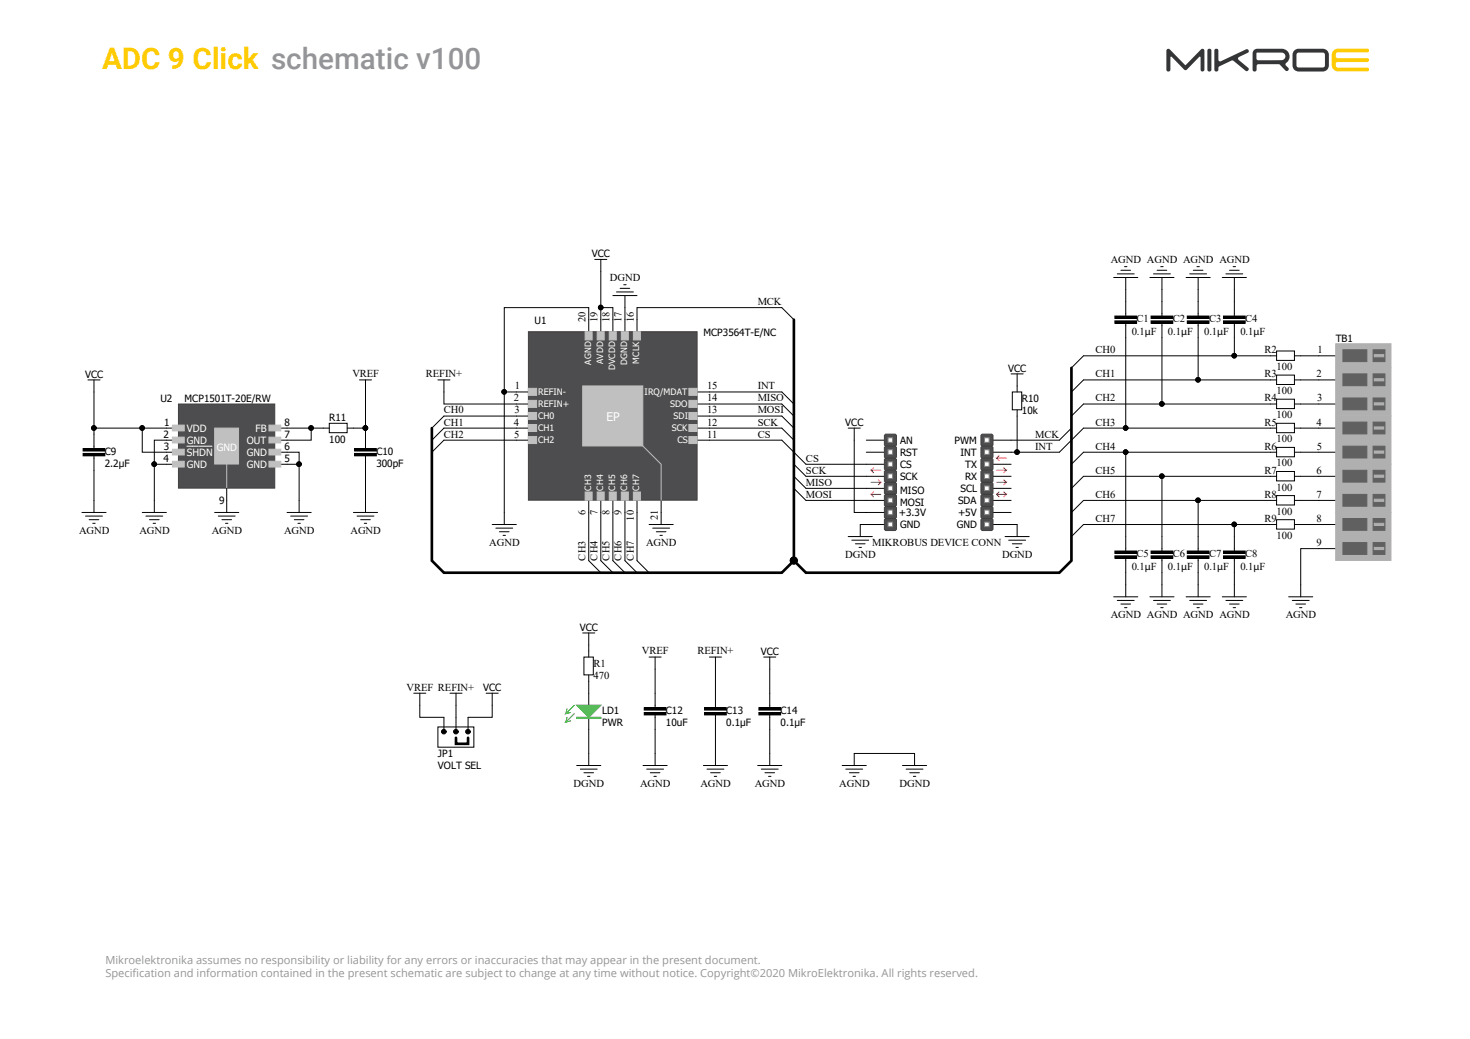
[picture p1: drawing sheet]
<svg xmlns="http://www.w3.org/2000/svg" width="420mm" height="297mm" viewBox="0 0 420 297" stroke-linecap="round" stroke-linejoin="round" font-family="sans-serif">
<path d="M381 14.4l1.3-.5h8.4a.54 .54 0 0 1 .5 .5 .54 .54 0 0 1-.5 .6h-8.6a.9 .9 0 0 0-.5 .8 .9 .9 0 0 0 .5 .8h8.6a.58 .58 0 0 1 .5 .6 .58 .58 0 0 1-.5 .6h-8.6a.8 .8 0 0 0-.5 .8 .8 .8 0 0 0 .7 .7h8.4a.55 .55 0 0 1 .5 .5 .55 .55 0 0 1-.5 .6h-8.4a1.74 1.74 0 0 1-1.8-1.8v-3.3z" fill-rule="evenodd" fill="#ffcb05"/>
<path d="M359 15.1l7.2-.1a1.09 1.09 0 0 1 1.1 1.1 1.09 1.09 0 0 1-1.1 1.1h-6.9l-.3-.5zM358.4 14.2l-.5 1.1v4.6a.58 .58 0 0 0 .6 .5 .58 .58 0 0 0 .5-.5l.1-1.2 .3-.3h5.9l.4 .1a4 4 0 0 0 2.1 1.8l.4-.5-.4-.7a.72 .72 0 0 1-.5-.6 .72 .72 0 0 1 .5-.7 2.22 2.22 0 0 0 .5-2.5 2.22 2.22 0 0 0-2.1-1.4h-6.9zM347.1 14.1l-.1 .3v5.5a.58 .58 0 0 0 .5 .5 .58 .58 0 0 0 .6-.5v-.7l.3-.2 3.7-1.7 3.8 2.9a.57 .57 0 0 0 .7-.1 .57 .57 0 0 0 0-.7l-2.7-2.3-.2-.4 .3-.4 2.5-1.2a.56 .56 0 0 0 .2-.7 .56 .56 0 0 0-.7-.3l-7.3 3.5-.6-.4v-3l-.5-.3zM345.1 14.1l-.1 .3v5.5a.58 .58 0 0 0 .5 .5 .58 .58 0 0 0 .6-.5v-5.5l-.3-.4zM369.8 14.4l.9-.4 7.2-.1a1.74 1.74 0 0 1 1.8 1.8v3a1.74 1.74 0 0 1-1.8 1.7h-6.8a1.74 1.74 0 0 1-1.8-1.7v-3.4zM370.6 15.2l-.2 .5v3l.3 .5 7.2 .1 .6-.3 .1-3.3-.4-.6-7.1-.1zM333.4 14.1l-.1 .4v5.4a.58 .58 0 0 0 .5 .5 .58 .58 0 0 0 .6-.5v-3.5l.3-.2 3.6 3.7 .4 .2 .4-.2 3.8-3.7 .1 3.7a.55 .55 0 0 0 .6 .5 .55 .55 0 0 0 .5-.5v-5.4l-.3-.5-.6 .1-4.5 4.5-4.5-4.5-.4-.2z" fill-rule="evenodd" fill="#343537"/>
<g fill="none" stroke="#000" stroke-width=".29">
<path d="M242.3 122.4h3.5M244.1 122.4v3.4M247.5 125.8h5.2M247.5 129.3h5.2M247.5 132.7h5.2M247.5 136.2h5.2M247.5 139.6h5.2M283.7 125.8h5.2M283.7 129.3h5.2M283.7 132.7h5.2M283.7 136.2h5.2M283.7 139.6h5.2"/>
<path d="M247.5 143h5.2M247.5 146.5h5.2M247.5 149.9h5.2M283.7 143h5.2M283.7 146.5h5.2M283.7 149.9h5.2"/>
</g>
<path d="M252.7 124.4l.3-.3h2.8l.3 .3v2.8l-.3 .3h-2.8l-.3-.3z" fill-rule="evenodd" fill="#4d4d4f"/>
<path d="M252.7 124.4l.3-.3h2.8l.3 .3v2.8l-.3 .3h-2.8l-.3-.3z" fill="none" stroke="#443c3e" stroke-width=".29"/>
<path d="M253 127.5h2.8l.3 .4v2.7l-.3 .4h-2.8l-.3-.4v-2.7z" fill-rule="evenodd" fill="#4d4d4f"/>
<path d="M252.7 127.9l.3-.4h2.8l.3 .4v2.7l-.3 .4h-2.8l-.3-.4z" fill="none" stroke="#443c3e" stroke-width=".29"/>
<g fill="#fff" stroke="#808080" stroke-width=".29">
<path d="M253.7 125.1h1.3v1.3h-1.3z"/>
<path d="M253.7 128.6h1.3v1.3h-1.3z"/>
</g>
<path d="M253 131h2.8l.3 .3v2.8l-.3 .3h-2.8l-.3-.3v-2.8z" fill-rule="evenodd" fill="#4d4d4f"/>
<path d="M252.7 131.3l.3-.3h2.8l.3 .3v2.8l-.3 .3h-2.8l-.3-.3z" fill="none" stroke="#443c3e" stroke-width=".29"/>
<path d="M252.7 134.8l.3-.4h2.8l.3 .4v2.7l-.3 .4h-2.8l-.3-.4z" fill-rule="evenodd" fill="#4d4d4f"/>
<path d="M252.7 134.8l.3-.4h2.8l.3 .4v2.7l-.3 .4h-2.8l-.3-.4z" fill="none" stroke="#443c3e" stroke-width=".29"/>
<g fill="#fff" stroke="#808080" stroke-width=".29">
<path d="M253.7 132h1.3v1.3h-1.3z"/>
<path d="M253.7 135.5h1.3v1.3h-1.3z"/>
</g>
<path d="M253 137.9h2.8l.3 .3v2.8l-.3 .3h-2.8l-.3-.3v-2.8z" fill-rule="evenodd" fill="#4d4d4f"/>
<path d="M252.7 138.2l.3-.3h2.8l.3 .3v2.8l-.3 .3h-2.8l-.3-.3z" fill="none" stroke="#443c3e" stroke-width=".29"/>
<path d="M253 141.3h2.8l.3 .4v2.7l-.3 .4h-2.8l-.3-.4v-2.7z" fill-rule="evenodd" fill="#4d4d4f"/>
<path d="M252.7 141.7l.3-.4h2.8l.3 .4v2.7l-.3 .4h-2.8l-.3-.4z" fill="none" stroke="#443c3e" stroke-width=".29"/>
<g fill="#fff" stroke="#808080" stroke-width=".29">
<path d="M253.7 138.9h1.3v1.3h-1.3z"/>
<path d="M253.7 142.4h1.3v1.3h-1.3z"/>
</g>
<path d="M252.7 145.1l.3-.3h2.8l.3 .3v2.8l-.3 .3h-2.8l-.3-.3z" fill-rule="evenodd" fill="#4d4d4f"/>
<path d="M252.7 145.1l.3-.3h2.8l.3 .3v2.8l-.3 .3h-2.8l-.3-.3z" fill="none" stroke="#443c3e" stroke-width=".29"/>
<path d="M252.7 148.6l.3-.4h2.8l.3 .4v2.7l-.3 .4h-2.8l-.3-.4z" fill-rule="evenodd" fill="#4d4d4f"/>
<path d="M252.7 148.6l.3-.4h2.8l.3 .4v2.7l-.3 .4h-2.8l-.3-.4z" fill="none" stroke="#443c3e" stroke-width=".29"/>
<g fill="#fff" stroke="#808080" stroke-width=".29">
<path d="M253.7 145.8h1.3v1.3h-1.3z"/>
<path d="M253.7 149.2h1.3v1.4h-1.3z"/>
</g>
<path d="M280.3 124.4l.3-.3h2.8l.3 .3v2.8l-.3 .3h-2.8l-.3-.3z" fill-rule="evenodd" fill="#4d4d4f"/>
<path d="M280.3 124.4l.3-.3h2.8l.3 .3v2.8l-.3 .3h-2.8l-.3-.3z" fill="none" stroke="#443c3e" stroke-width=".29"/>
<path d="M280.3 127.9l.3-.4h2.8l.3 .4v2.7l-.3 .4h-2.8l-.3-.4z" fill-rule="evenodd" fill="#4d4d4f"/>
<path d="M280.3 127.9l.3-.4h2.8l.3 .4v2.7l-.3 .4h-2.8l-.3-.4z" fill="none" stroke="#443c3e" stroke-width=".29"/>
<g fill="#fff" stroke="#808080" stroke-width=".29">
<path d="M281.3 125.1h1.3v1.3h-1.3z"/>
<path d="M281.3 128.6h1.3v1.3h-1.3z"/>
</g>
<path d="M280.3 131.3l.3-.3h2.8l.3 .3v2.8l-.3 .3h-2.8l-.3-.3z" fill-rule="evenodd" fill="#4d4d4f"/>
<path d="M280.3 131.3l.3-.3h2.8l.3 .3v2.8l-.3 .3h-2.8l-.3-.3z" fill="none" stroke="#443c3e" stroke-width=".29"/>
<path d="M280.3 134.8l.3-.4h2.8l.3 .4v2.7l-.3 .4h-2.8l-.3-.4z" fill-rule="evenodd" fill="#4d4d4f"/>
<path d="M280.3 134.8l.3-.4h2.8l.3 .4v2.7l-.3 .4h-2.8l-.3-.4z" fill="none" stroke="#443c3e" stroke-width=".29"/>
<g fill="#fff" stroke="#808080" stroke-width=".29">
<path d="M281.3 132h1.3v1.3h-1.3z"/>
<path d="M281.3 135.5h1.3v1.3h-1.3z"/>
</g>
<path d="M280.3 138.2l.3-.3h2.8l.3 .3v2.8l-.3 .3h-2.8l-.3-.3z" fill-rule="evenodd" fill="#4d4d4f"/>
<path d="M280.3 138.2l.3-.3h2.8l.3 .3v2.8l-.3 .3h-2.8l-.3-.3z" fill="none" stroke="#443c3e" stroke-width=".29"/>
<path d="M280.3 141.7l.3-.4h2.8l.3 .4v2.7l-.3 .4h-2.8l-.3-.4z" fill-rule="evenodd" fill="#4d4d4f"/>
<path d="M280.3 141.7l.3-.4h2.8l.3 .4v2.7l-.3 .4h-2.8l-.3-.4z" fill="none" stroke="#443c3e" stroke-width=".29"/>
<g fill="#fff" stroke="#808080" stroke-width=".29">
<path d="M281.3 138.9h1.3v1.3h-1.3z"/>
<path d="M281.3 142.4h1.3v1.3h-1.3z"/>
</g>
<path d="M280.3 145.1l.3-.3h2.8l.3 .3v2.8l-.3 .3h-2.8l-.3-.3z" fill-rule="evenodd" fill="#4d4d4f"/>
<path d="M280.3 145.1l.3-.3h2.8l.3 .3v2.8l-.3 .3h-2.8l-.3-.3z" fill="none" stroke="#443c3e" stroke-width=".29"/>
<path d="M280.3 148.6l.3-.4h2.8l.3 .4v2.7l-.3 .4h-2.8l-.3-.4z" fill-rule="evenodd" fill="#4d4d4f"/>
<path d="M280.3 148.6l.3-.4h2.8l.3 .4v2.7l-.3 .4h-2.8l-.3-.4z" fill="none" stroke="#443c3e" stroke-width=".29"/>
<g fill="#fff" stroke="#808080" stroke-width=".29">
<path d="M281.3 145.8h1.3v1.3h-1.3z"/>
<path d="M281.3 149.2h1.3v1.4h-1.3z"/>
</g>
<g fill="none" stroke="#ee0e22" stroke-width=".29">
<path d="M248.9 137.9h2.7l-.6 .7M249.6 133.7l-.7 .7M251 137.2l.6 .7M251.6 134.4h-2.7l.7 .7M284.7 134.4h2.8l-.7 .7M284.7 137.9h2.8l-.7 .7M285.4 130.3l-.7 .7M286.8 133.7l.7 .7M286.8 137.2l.7 .7M287.5 131h-2.8l.7 .7M249.6 140.6l-.7 .7M251.6 141.3h-2.7l.7 .7"/>
<path d="M284.7 141.3h2.8l-.7 .7M284.7 141.3l.7 .7M285.4 140.6l-.7 .7M286.8 140.6l.7 .7"/>
</g>
<path d="M166.5 180.9h3.4M166.8 187.8h2.7v5.1h-2.7zM168.2 180.9v3.5M168.2 186.1v1.7M168.2 193v1.7M168.2 198.2v3.4M168.2 205v3.5" fill="none" stroke="#000" stroke-width=".29"/>
<path d="M164.8 205.2h6.9" fill="none" stroke="#00bf00" stroke-width=".34"/>
<path d="M164.8 205h6.9v.4h-6.9z" fill="none" stroke="#00bf00" stroke-width=".29"/>
<path d="M164.8 201.6h6.9l-3.5 3.4z" fill="#00bf00"/>
<path d="M162 205l-.3 1.4M162 202.6l-.3 1.4M164.1 204l-2.4 2.4 1.3-.3M164.1 201.6l-2.4 2.4 1.3-.3M164.8 201.6h6.9l-3.5 3.4z" fill="none" stroke="#00bf00" stroke-width=".29"/>
<g fill="none" stroke="#000" stroke-width=".29">
<path d="M125.1 108.6h3.5M126.8 118.9l-3.4 3.5M126.8 108.6v3.4M223.4 118.9l3.4 3.5M223.4 115.5l3.4 3.4M223.4 112l3.4 3.5M309.6 101.7l-3.5 3.5M309.6 108.6l-3.5 3.4M309.6 115.5l-3.5 3.4M126.8 122.4l-3.4 3.4M126.8 125.8l-3.4 3.5M223.4 125.8l6.9 6.9"/>
<path d="M223.4 122.4l3.4 3.4M226.8 132.7l3.5 3.5M226.8 136.2l3.5 3.4M226.8 139.6l3.5 3.4M306.1 122.4l-3.4 3.4M309.6 122.4l-6.9 6.9M309.6 129.3l-3.5 3.4M309.6 136.2l-3.5 3.4M140.6 149.9h6.9M141.7 151h4.8M142.7 152h2.8M143.7 153h.7"/>
<path d="M144.1 146.5v3.4M185.5 149.9h6.8M186.5 151h4.8M187.5 152h2.8M188.6 153h.6M188.9 146.5v3.4M242.3 153.4h6.9M243.4 154.4h4.8M244.4 155.4h2.8M245.4 156.5h.7M245.8 149.9v3.5M287.2 153.4h6.9"/>
<path d="M288.2 154.4h4.8M289.2 155.4h2.8M290.3 156.5h.7M290.6 149.9v3.5M309.6 143l-3.5 3.5M309.6 149.9l-3.5 3.5M168.2 160.3l3.5 3.4M171.7 160.3l3.4 3.4M175.1 160.3l3.5 3.4M178.6 160.3l3.4 3.4M182 160.3l3.5 3.4M185.5 187.8h3.4"/>
<path d="M187.2 187.8v3.5M164.8 218.8h6.9M165.8 219.9h4.8M168.2 215.4v3.4M183.7 218.8h6.9M184.8 219.9h4.8M187.2 215.4v3.4M166.8 220.9h2.8M167.9 221.9h.7M185.8 220.9h2.8M186.8 221.9h.7"/>
</g>
<path d="M51 115.5h27.5v24h-27.5z" fill="#4d4d4f" stroke="#443c3e" stroke-width=".29"/>
<g fill="none" stroke="#000" stroke-width=".29">
<path d="M223.4 87.9l3.4 3.5M25.1 108.6h3.5M26.9 108.6v3.4M102.7 108.6h3.5M104.4 108.6v3.4M47.5 125.8h3.5M47.5 122.4h3.5M47.5 129.3h3.5M47.5 132.7h3.5M64.8 139.6v6.9M78.6 125.8h3.4M78.6 122.4h3.4"/>
<path d="M78.6 129.3h3.4M78.6 132.7h3.4M40.6 146.5h6.9M41.7 147.5h4.8M42.7 148.6h2.8M43.7 149.6h.7M44.1 143v3.5M61.3 146.5h6.9M62.4 147.5h4.8M63.4 148.6h2.8M64.4 149.6h.7M82 146.5h6.9"/>
<path d="M83.1 147.5h4.8M84.1 148.6h2.7M85.1 149.6h.7M85.5 143v3.5M202.7 187.8h3.4M204.4 187.8v3.5M218.2 187.8h3.5M219.9 187.8v3.5M201 218.8h6.9M202 219.9h4.8M204.4 215.4v3.4M216.5 218.8h6.9"/>
<path d="M217.5 219.9h4.8M219.9 215.4v3.4M240.6 218.8h6.9M241.7 219.9h4.8M244.1 215.4v3.4M257.9 218.8h6.9M258.9 219.9h4.8M261.3 215.4v3.4M203 220.9h2.8M204.1 221.9h.7M218.6 220.9h2.7M219.6 221.9h.7"/>
<path d="M242.7 220.9h2.7M243.7 221.9h.7M259.9 220.9h2.8M261 221.9h.6"/>
</g>
<g fill="#c0c0c0" stroke="#c0c0c0" stroke-width=".29">
<path d="M76.8 125h3.4v1.6h-3.4z"/>
<path d="M76.8 121.5h3.4v1.7h-3.4z"/>
<path d="M76.8 128.4h3.4v1.7h-3.4z"/>
<path d="M76.8 131.9h3.4v1.6h-3.4z"/>
<path d="M49.3 128.4h3.3v1.7h-3.3z"/>
<path d="M49.3 131.9h3.3v1.6h-3.3z"/>
<path d="M49.3 125h3.3v1.6h-3.3z"/>
<path d="M49.3 121.5h3.3v1.7h-3.3z"/>
<path d="M61.3 122.4h6.9v10.2h-6.9z"/>
</g>
<path d="M53.4 127.5h3.3M57 127.5h1.8M58.9 127.5h1.7" fill="none" stroke="#fff" stroke-width=".29"/>
<path d="M64.8 132.7v6.9" fill="none" stroke="#c0c0c0" stroke-width=".29"/>
<path d="M151 94.8h48.2v48.2h-48.2z" fill="#4d4d4f" stroke="#443c3e" stroke-width=".29"/>
<g fill="none" stroke="#000" stroke-width=".29">
<path d="M169.9 74.2h3.5M171.7 74.2v13.7M318.2 79.3h6.9M319.2 78.3h4.9M320.3 77.3h2.7M321.3 76.2h.7M321.6 79.3v11M328.5 79.3h6.9M329.6 78.3h4.8M330.6 77.3h2.8M331.6 76.2h.7M332 79.3v11"/>
<path d="M338.9 79.3h6.9M339.9 78.3h4.8M340.9 77.3h2.8M342 76.2h.7M342.3 79.3v11M349.2 79.3h6.9M350.3 78.3h4.8M351.3 77.3h2.7M352.3 76.2h.7M352.7 79.3v11M168.2 94.8v-6.9h-24.1v24.1M171.7 94.8v-6.9h3.4v6.9"/>
<path d="M175.1 84.5h6.9M176.1 83.5h4.9M177.2 82.4h2.7M178.2 81.4h.7M178.6 84.5v10.3M223.4 87.9h-41.4v6.9M318.5 91.7h6.2v.7h-6.2zM318.5 90.3h6.2v.7h-6.2zM321.6 92.4v30M328.9 91.7h6.2v.7h-6.2zM328.9 90.3h6.2v.7h-6.2zM332 92.4v23.1"/>
<path d="M339.2 91.7h6.2v.7h-6.2zM339.2 90.3h6.2v.7h-6.2zM342.3 92.4v16.2M349.6 91.7h6.2v.7h-6.2zM349.6 90.3h6.2v.7h-6.2zM352.7 92.4v9.3M26.9 112v16.2M104.4 112v16.2M126.8 112v3.5h24.2M126.8 118.9h24.2M151 112h-6.9v34.5M199.2 112h24.2"/>
<path d="M199.2 115.5h24.2M199.2 118.9h24.2M288.9 106.9h3.4M289.2 112h2.7v5.1h-2.7zM290.6 106.9v5.1M290.6 117.2v12.1M309.6 115.5h55.1M309.6 108.6h55.1M309.6 101.7h55.1M364.7 100.3h5.1v2.7h-5.1zM364.7 107.2h5.1v2.7h-5.1zM364.7 114.1h5.1v2.7h-5.1z"/>
<path d="M369.9 115.5h13.8M369.9 101.7h13.8M369.9 108.6h13.8M23.7 129.6h6.3v.7h-6.3zM23.7 128.2h6.3v.7h-6.3zM26.9 130.3v16.2M26.9 122.4h20.6M40.6 122.4v6.9h6.9M47.5 132.7h-3.4v10.3M47.5 125.8h-3.4v6.9M82 132.7h3.5v10.3M82 129.3h3.5v3.4"/>
<path d="M82 122.4h12.1M88.9 122.4v3.4h-6.9M94.1 121h5.1v2.7h-5.1zM99.3 122.4h5.1M101.3 129.6h6.2v.7h-6.2zM101.3 128.2h6.2v.7h-6.2zM104.4 130.3v16.2M126.8 122.4h24.2M126.8 125.8h24.2M199.2 122.4h24.2M199.2 125.8h24.2M230.3 136.2h17.2"/>
<path d="M230.3 139.6h17.2M230.3 132.7h17.2M244.1 125.8v20.7h3.4M288.9 129.3h13.8M288.9 125.8h13.8M309.6 122.4h55.1M309.6 129.3h55.1M309.6 136.2h55.1M321.6 129.3v28.2M332 136.2v21.3M364.7 121h5.1v2.7h-5.1zM364.7 127.9h5.1v2.7h-5.1z"/>
<path d="M364.7 134.8h5.1v2.7h-5.1zM369.9 122.4h13.8M369.9 129.3h13.8M369.9 136.2h13.8M23.4 146.5h6.9M24.4 147.5h4.9M25.5 148.6h2.7M26.5 149.6h.7M101 146.5h6.9M102 147.5h4.8M103 148.6h2.8M104.1 149.6h.7"/>
<path d="M168.2 143v17.3M171.7 143v17.3M175.1 143v17.3M178.6 143v17.3M182 143v17.3M188.9 143v3.5M230.3 143h17.2M245.8 149.9h1.7M288.9 149.9h1.7M309.6 143h55.1M309.6 149.9h55.1M318.5 158.9h6.2v.7h-6.2z"/>
<path d="M318.5 157.5h6.2v.7h-6.2zM321.6 159.6v11M328.9 158.9h6.2v.7h-6.2zM328.9 157.5h6.2v.7h-6.2zM332 159.6v11M339.2 158.9h6.2v.7h-6.2zM339.2 157.5h6.2v.7h-6.2zM342.3 143v14.5M342.3 159.6v11M349.6 158.9h6.2v.7h-6.2zM349.6 157.5h6.2v.7h-6.2zM352.7 149.9v7.6"/>
<path d="M352.7 159.6v11M364.7 141.7h5.1v2.7h-5.1zM364.7 148.6h5.1v2.6h-5.1zM369.9 143h13.8M369.9 149.9h13.8M383.7 156.8h-12.1v13.8M318.2 170.6h6.9M319.2 171.6h4.9M320.3 172.7h2.7M321.3 173.7h.7M328.5 170.6h6.9M329.6 171.6h4.8"/>
<path d="M330.6 172.7h2.8M331.6 173.7h.7M338.9 170.6h6.9M339.9 171.6h4.8M340.9 172.7h2.8M342 173.7h.7M349.2 170.6h6.9M350.3 171.6h4.8M351.3 172.7h2.7M352.3 173.7h.7M368.2 170.6h6.9M369.2 171.6h4.8"/>
<path d="M370.3 172.7h2.7M371.3 173.7h.7M118.2 198.2h3.5M119.9 198.2v6.8h6.9v3.5M128.6 198.2h3.4M130.3 198.2v10.3M138.9 198.2h3.5M140.6 198.2v6.8h-6.9v3.5M168.2 184.4v1.7M168.2 194.7v3.5M187.2 191.3v11M204.4 191.3v11"/>
<path d="M219.9 191.3v11M125.1 207.8h10.3v5.8h-10.3zM168.2 208.5v6.9M184.1 203.7h6.2v.7h-6.2zM184.1 202.3h6.2v.7h-6.2zM187.2 204.4v11M201.3 203.7h6.2v.7h-6.2zM201.3 202.3h6.2v.7h-6.2zM204.4 204.4v11M216.8 203.7h6.2v.7h-6.2zM216.8 202.3h6.2v.7h-6.2zM219.9 204.4v11"/>
<path d="M244.1 215.4h17.2"/>
</g>
<g fill="#c0c0c0" stroke="#c0c0c0" stroke-width=".29">
<path d="M151 111h2.3v2h-2.3z"/>
<path d="M166.5 110.3h17.2v17.2h-17.2z"/>
<path d="M151 114.5h2.3v2h-2.3z"/>
<path d="M151 117.9h2.3v2h-2.3z"/>
<path d="M151 121.3h2.3v2h-2.3z"/>
<path d="M151 124.8h2.3v2h-2.3z"/>
<path d="M196.8 124.8h2.4v2h-2.4z"/>
<path d="M196.8 121.3h2.4v2h-2.4z"/>
<path d="M196.8 117.9h2.4v2h-2.4z"/>
<path d="M196.8 114.5h2.4v2h-2.4z"/>
<path d="M196.8 111h2.4v2h-2.4z"/>
<path d="M181 140.6h2v2.4h-2z"/>
<path d="M177.5 140.6h2v2.4h-2z"/>
<path d="M174.1 140.6h2v2.4h-2z"/>
<path d="M170.6 140.6h2v2.4h-2z"/>
<path d="M167.2 140.6h2v2.4h-2z"/>
<path d="M167.2 94.8h2v2.4h-2z"/>
<path d="M170.6 94.8h2v2.4h-2z"/>
<path d="M174.1 94.8h2v2.4h-2z"/>
<path d="M177.5 94.8h2v2.4h-2z"/>
<path d="M181 94.8h2v2.4h-2z"/>
</g>
<path d="M178.6 122.4l10.3 10.3v10.3" fill="none" stroke="#c0c0c0" stroke-width=".29"/>
<g fill="#000">
<path d="M318.5 91.7h6.2v.7h-6.2z" fill-rule="evenodd"/>
<path d="M318.5 90.3h6.2v.7h-6.2z" fill-rule="evenodd"/>
<path d="M328.9 91.7h6.2v.7h-6.2z" fill-rule="evenodd"/>
<path d="M328.9 90.3h6.2v.7h-6.2z" fill-rule="evenodd"/>
<path d="M339.2 91.7h6.2v.7h-6.2z" fill-rule="evenodd"/>
<path d="M339.2 90.3h6.2v.7h-6.2z" fill-rule="evenodd"/>
<path d="M349.6 91.7h6.2v.7h-6.2z" fill-rule="evenodd"/>
<path d="M349.6 90.3h6.2v.7h-6.2z" fill-rule="evenodd"/>
<path d="M23.7 129.6h6.3v.7h-6.3z" fill-rule="evenodd"/>
<path d="M23.7 128.2h6.3v.7h-6.3z" fill-rule="evenodd"/>
<path d="M101.3 129.6h6.2v.7h-6.2z" fill-rule="evenodd"/>
<path d="M101.3 128.2h6.2v.7h-6.2z" fill-rule="evenodd"/>
<path d="M318.5 158.9h6.2v.7h-6.2z" fill-rule="evenodd"/>
<path d="M318.5 157.5h6.2v.7h-6.2z" fill-rule="evenodd"/>
<path d="M328.9 158.9h6.2v.7h-6.2z" fill-rule="evenodd"/>
<path d="M328.9 157.5h6.2v.7h-6.2z" fill-rule="evenodd"/>
<path d="M339.2 158.9h6.2v.7h-6.2z" fill-rule="evenodd"/>
<path d="M339.2 157.5h6.2v.7h-6.2z" fill-rule="evenodd"/>
<path d="M349.6 158.9h6.2v.7h-6.2z" fill-rule="evenodd"/>
<path d="M349.6 157.5h6.2v.7h-6.2z" fill-rule="evenodd"/>
<path d="M184.1 203.7h6.2v.7h-6.2z" fill-rule="evenodd"/>
<path d="M184.1 202.3h6.2v.7h-6.2z" fill-rule="evenodd"/>
<path d="M201.3 203.7h6.2v.7h-6.2z" fill-rule="evenodd"/>
<path d="M201.3 202.3h6.2v.7h-6.2z" fill-rule="evenodd"/>
<path d="M216.8 203.7h6.2v.7h-6.2z" fill-rule="evenodd"/>
<path d="M216.8 202.3h6.2v.7h-6.2z" fill-rule="evenodd"/>
</g>
<path d="M226.8 91.4v68.9l-3.4 3.4h-96.6l-3.4-3.4v-37.9M306.1 105.2v55.1l-3.4 3.4h-72.4l-3.5-3.4M130.3 210.9v1.7h3.4v-1.7" fill="none" stroke="#000" stroke-width=".76"/>
<g fill="#000" stroke="#000" stroke-width=".29">
<path d="M126.4 208.7a.65 .65 0 0 0 .1 1 .65 .65 0 0 0 1-.5l-.7-.1 .7 .1-.4-.6zM126.8 209.1l.7 .1z" fill-rule="evenodd"/>
<path d="M129.8 208.7a.65 .65 0 0 0 .2 1 .65 .65 0 0 0 .9-.5l-.6-.1 .6 .1-.4-.6zM130.3 209.1l.6 .1z" fill-rule="evenodd"/>
<path d="M133.3 208.7a.65 .65 0 0 0 .1 1 .65 .65 0 0 0 1-.5l-.7-.1 .7 .1-.4-.6zM133.7 209.1l.7 .1z" fill-rule="evenodd"/>
</g>
<g fill="#b0b0b0" stroke="#b0b0b0" stroke-width=".29">
<path d="M381.6 146.5h15.8v13.7h-15.8z"/>
<path d="M392.7 149.6h2.7v.6h-2.7z"/>
<path d="M392.7 156.5h2.7v.6h-2.7z"/>
<path d="M381.6 132.7h15.8v13.7h-15.8z"/>
<path d="M392.7 135.8h2.7v.6h-2.7z"/>
<path d="M392.7 142.7h2.7v.6h-2.7z"/>
<path d="M381.6 118.9h15.8v13.7h-15.8z"/>
<path d="M392.7 122h2.7v.7h-2.7z"/>
<path d="M392.7 128.9h2.7v.6h-2.7z"/>
<path d="M381.6 105.2h15.8v13.7h-15.8z"/>
<path d="M392.7 108.3h2.7v.6h-2.7z"/>
<path d="M392.7 115.1h2.7v.7h-2.7z"/>
<path d="M381.6 98.3h15.8v6.8h-15.8z"/>
<path d="M392.7 101.4h2.7v.6h-2.7z"/>
</g>
<g fill="#606060" stroke="#606060" stroke-width=".29">
<path d="M383.7 148.2h6.8v3.4h-6.8z"/>
<path d="M383.7 155.1h6.8v3.4h-6.8z"/>
<path d="M392.3 148.2h3.4v3.4h-3.4z"/>
<path d="M392.3 155.1h3.4v3.4h-3.4z"/>
<path d="M383.7 134.4h6.8v3.4h-6.8z"/>
<path d="M383.7 141.3h6.8v3.4h-6.8z"/>
<path d="M392.3 134.4h3.4v3.4h-3.4z"/>
<path d="M392.3 141.3h3.4v3.4h-3.4z"/>
<path d="M383.7 120.7h6.8v3.3h-6.8z"/>
<path d="M383.7 127.5h6.8v3.4h-6.8z"/>
<path d="M392.3 120.7h3.4v3.3h-3.4z"/>
<path d="M392.3 127.5h3.4v3.4h-3.4z"/>
<path d="M383.7 106.9h6.8v3.4h-6.8z"/>
<path d="M383.7 113.8h6.8v3.3h-6.8z"/>
<path d="M392.3 106.9h3.4v3.4h-3.4z"/>
<path d="M392.3 113.8h3.4v3.3h-3.4z"/>
<path d="M383.7 100h6.8v3.4h-6.8z"/>
<path d="M392.3 100h3.4v3.4h-3.4z"/>
</g>
<g fill="#000" stroke="#000" stroke-width=".29">
<circle cx="171.6" cy="87.9" r=".65"/>
<circle cx="144" cy="112" r=".65"/>
<circle cx="331.9" cy="115.5" r=".65"/>
<circle cx="342.3" cy="108.6" r=".65"/>
<circle cx="352.6" cy="101.7" r=".65"/>
<circle cx="26.8" cy="122.3" r=".65"/>
<circle cx="40.6" cy="122.3" r=".65"/>
<circle cx="44.1" cy="132.7" r=".65"/>
<circle cx="85.4" cy="132.7" r=".65"/>
<circle cx="88.9" cy="122.3" r=".65"/>
<circle cx="104.4" cy="122.3" r=".65"/>
<circle cx="290.6" cy="129.2" r=".65"/>
<circle cx="321.6" cy="122.3" r=".65"/>
<circle cx="321.6" cy="129.2" r=".65"/>
<circle cx="331.9" cy="136.1" r=".65"/>
<circle cx="342.3" cy="143" r=".65"/>
<circle cx="352.6" cy="149.9" r=".65"/>
<circle cx="226.8" cy="160.2" r="1"/>
</g>
<text font-size="8.5" fill="#ffcb05" x="29.1" y="19.9">ADC 9 Click schematic v100</text>
<text font-size="3.4" fill="#fff" x="173.2" y="120.3">EP</text>
<g font-size="3.2" fill="#939598">
<text x="30.1" y="275.6">Mikroelektronika assumes no responsibility or liability for any errors or inaccuracies that may appear in the present document.</text>
<text x="30.1" y="279.4">Specif</text>
<text x="37.9" y="279.4">ication and information contained in the present schematic are subject to change at any time without notice. Copyright©2020 MikroElektronika. All rights reserved.</text>
</g>
<g font-size="3">
<text x="317.4" y="75.1">AGND AGND AGND AGND</text>
<text x="174.2" y="80.3">DGND</text>
<text x="216.5" y="87.2">MCK</text>
<text x="167.3" y="92.1" transform="rotate(-90 167.3 92.1)">20</text>
<text x="170.7" y="92.1" transform="rotate(-90 170.7 92.1)">19</text>
<text x="174.2" y="92.1" transform="rotate(-90 174.2 92.1)">18</text>
<text x="177.6" y="92.1" transform="rotate(-90 177.6 92.1)">17</text>
<text x="181.1" y="92.1" transform="rotate(-90 181.1 92.1)">16</text>
<text x="323.4" y="95.8">0.1µF</text>
<text x="324.7" y="92">C1</text>
<text x="333.7" y="95.8">0.1µF</text>
<text x="335.1" y="92">C2</text>
<text x="344.1" y="95.8">0.1µF</text>
<text x="345.4" y="92">C3</text>
<text x="354.4" y="95.8">0.1µF</text>
<text x="355.8" y="92">C4</text>
<text x="313" y="101">CH0</text>
<text x="361.3" y="101">R2</text>
<text x="376.4" y="101">1</text>
<text x="100.7" y="107.9">VREF</text>
<text x="121.7" y="107.9">REFIN+</text>
<text x="313" y="107.9">CH1</text>
<text x="361.3" y="107.9">R3</text>
<text x="364.7" y="105.8">100</text>
<text x="376.1" y="107.9">2</text>
<text x="147.1" y="111.3">1</text>
<text x="202" y="111.3">15</text>
<text x="216.5" y="111.3">INT</text>
<text x="364.7" y="112.7">100</text>
<text x="126.8" y="118.2">CH0</text>
<text x="146.8" y="114.7">2</text>
<text x="147" y="118.2">3</text>
<text x="202" y="114.7">14</text>
<text x="202" y="118.2">13</text>
<text x="216.5" y="114.7">MISO</text>
<text x="216.5" y="118.2">MOSI</text>
<text x="313" y="114.7">CH2</text>
<text x="361.3" y="114.7">R4</text>
<text x="364.7" y="119.6">100</text>
<text x="376.3" y="114.7">3</text>
<text x="126.8" y="125.1">CH2</text>
<text x="126.8" y="121.6">CH1</text>
<text x="146.8" y="121.6">4</text>
<text x="146.9" y="125.1">5</text>
<text x="202" y="121.6">12</text>
<text x="202" y="125.1">11</text>
<text x="216.5" y="125.1">CS</text>
<text x="216.5" y="121.6">SCK</text>
<text x="295.8" y="125.1">MCK</text>
<text x="313" y="121.6">CH3</text>
<text x="361.3" y="121.6">R5</text>
<text x="376.1" y="121.6">4</text>
<text x="230.3" y="132">CS</text>
<text x="295.8" y="128.5">INT</text>
<text x="313" y="128.5">CH4</text>
<text x="361.3" y="128.5">R6</text>
<text x="364.7" y="126.5">100</text>
<text x="376.2" y="128.5">5</text>
<text x="230.3" y="135.4">SCK</text>
<text x="313" y="135.4">CH5</text>
<text x="361.3" y="135.4">R7</text>
<text x="364.7" y="133.3">100</text>
<text x="376.1" y="135.4">6</text>
<text x="230.3" y="142.3">MOSI</text>
<text x="230.3" y="138.9">MISO</text>
<text x="313" y="142.3">CH6</text>
<text x="361.3" y="142.3">R8</text>
<text x="364.7" y="140.2">100</text>
<text x="376.2" y="142.3">7</text>
<text x="167.3" y="147.2" transform="rotate(-90 167.3 147.2)">6</text>
<text x="170.7" y="147.2" transform="rotate(-90 170.7 147.2)">7</text>
<text x="174.2" y="147.2" transform="rotate(-90 174.2 147.2)">8</text>
<text x="177.6" y="147.2" transform="rotate(-90 177.6 147.2)">9</text>
<text x="181.1" y="148.8" transform="rotate(-90 181.1 148.8)">10</text>
<text x="188" y="148.6" transform="rotate(-90 188 148.6)">21</text>
<text x="313" y="149.2">CH7</text>
<text x="361.3" y="149.2">R9</text>
<text x="364.7" y="147.1">100</text>
<text x="376.2" y="149.2">8</text>
<text x="22.6" y="152.6">AGND</text>
<text x="39.8" y="152.6">AGND</text>
<text x="60.5" y="152.6">AGND</text>
<text x="81.2" y="152.6">AGND</text>
<text x="100.2" y="152.6">AGND</text>
<text x="364.7" y="154">100</text>
<text x="139.8" y="156.1">AGND</text>
<text x="167.3" y="160.3" transform="rotate(-90 167.3 160.3)">CH3</text>
<text x="170.7" y="160.3" transform="rotate(-90 170.7 160.3)">CH4</text>
<text x="174.2" y="160.3" transform="rotate(-90 174.2 160.3)">CH5</text>
<text x="177.6" y="160.3" transform="rotate(-90 177.6 160.3)">CH6</text>
<text x="181.1" y="160.3" transform="rotate(-90 181.1 160.3)">CH7</text>
<text x="184.6" y="156.1">AGND</text>
<text x="241.5" y="159.5">DGND</text>
<text x="249.2" y="156.1">MIKROBUS DEVICE CONN</text>
<text x="286.3" y="159.5">DGND</text>
<text x="324.7" y="159.2">C5</text>
<text x="335.1" y="159.2">C6</text>
<text x="345.4" y="159.2">C7</text>
<text x="355.8" y="159.2">C8</text>
<text x="376.1" y="156.1">9</text>
<text x="323.4" y="163">0.1µF</text>
<text x="333.7" y="163">0.1µF</text>
<text x="344.1" y="163">0.1µF</text>
<text x="354.4" y="163">0.1µF</text>
<text x="317.4" y="176.7">AGND AGND AGND AGND</text>
<text x="367.4" y="176.7">AGND</text>
<text x="169.6" y="190.5">R1</text>
<text x="183.4" y="187.1">VREF</text>
<text x="199.2" y="187.1">REFIN+</text>
<text x="116.2" y="197.4">VREF REFIN+</text>
<text x="169.6" y="194">470</text>
<text x="163.9" y="225">DGND</text>
<text x="182.9" y="225">AGND</text>
<text x="200.1" y="225">AGND</text>
<text x="215.7" y="225">AGND</text>
<text x="239.8" y="225">AGND</text>
<text x="257" y="225">DGND</text>
</g>
<g font-size="2.9">
<text x="169.1" y="73.6">VCC</text>
<text x="152.7" y="92.5">U1</text>
<text x="201" y="96">MCP3564T-E/NC</text>
<text x="381.6" y="97.7">TB1</text>
<text x="288.1" y="106.3">VCC</text>
<text x="24.3" y="108">VCC</text>
<text x="45.8" y="114.9">U2</text>
<text x="52.7" y="114.9">MCP1501T-20E/RW</text>
<text x="292" y="114.9">R10</text>
<text x="292" y="118.3">10k</text>
<text x="46.7" y="125.2">2</text>
<text x="46.9" y="121.8">1</text>
<text x="81.3" y="125.2">7</text>
<text x="81.3" y="121.8">8</text>
<text x="94.1" y="120.4">R11</text>
<text x="241.5" y="121.8">VCC</text>
<text x="30" y="130.1">C9</text>
<text x="46.8" y="128.7">3</text>
<text x="81.3" y="128.7">6</text>
<text x="94.1" y="126.6">100</text>
<text x="107.5" y="130.1">C10</text>
<text x="257.2" y="127">AN</text>
<text x="257.2" y="130.4">RST</text>
<text x="272.7" y="127">PWM</text>
<text x="274.4" y="130.4">INT</text>
<text x="30" y="133.5">2.2µF</text>
<text x="46.7" y="132.1">4</text>
<text x="81.3" y="132.1">5</text>
<text x="107.5" y="133.5">300pF</text>
<text x="257.2" y="133.8">CS</text>
<text x="257.2" y="137.3">SCK</text>
<text x="275.7" y="137.3">RX</text>
<text x="275.8" y="133.8">TX</text>
<text x="257.2" y="141.1">MISO</text>
<text x="274.4" y="140.7">SCL</text>
<text x="62.6" y="144.2">9</text>
<text x="256.8" y="147.6">+3.3V</text>
<text x="257.2" y="144.5">MOSI</text>
<text x="273.7" y="144.2">SDA</text>
<text x="273.7" y="147.6">+5V</text>
<text x="257.2" y="151.1">GND</text>
<text x="273.4" y="151.1">GND</text>
<text x="165.7" y="180.3">VCC</text>
<text x="217.4" y="187.2">VCC</text>
<text x="138.1" y="197.6">VCC</text>
<text x="172" y="204.1">LD1</text>
<text x="172" y="207.6">PWR</text>
<text x="190.3" y="204.1">C12</text>
<text x="190.3" y="207.6">10uF</text>
<text x="207.5" y="204.1">C13</text>
<text x="207.5" y="207.6">0.1µF</text>
<text x="223" y="204.1">C14</text>
<text x="223" y="207.6">0.1µF</text>
<text x="125.1" y="216.5">JP1</text>
<text x="125.1" y="220">VOLT SEL</text>
</g>
<g font-size="2.9" fill="#fff">
<text x="53.4" y="123.5">VDD</text>
<text x="73" y="123.5">FB</text>
<text x="53.4" y="130.4">SHDN</text>
<text x="53.4" y="127">GND</text>
<text x="62" y="128.9">GND</text>
<text x="70.5" y="127">OUT</text>
<text x="70.5" y="130.4">GND</text>
<text x="53.4" y="133.8">GND</text>
<text x="70.5" y="133.8">GND</text>
</g>
<g font-size="2.5" fill="#fff">
<text x="168.9" y="104.3" transform="rotate(-90 168.9 104.3)">AGND</text>
<text x="172.3" y="104.1" transform="rotate(-90 172.3 104.1)">AVDD</text>
<text x="175.8" y="105.8" transform="rotate(-90 175.8 105.8)">DVCDD</text>
<text x="179.2" y="104.5" transform="rotate(-90 179.2 104.5)">DGND</text>
<text x="182.7" y="104" transform="rotate(-90 182.7 104)">MCLK</text>
<text x="153.7" y="112.9">REFIN-</text>
<text x="184.2" y="112.9">IRQ/MDAT</text>
<text x="153.7" y="116.3">REFIN+</text>
<text x="153.7" y="119.8">CH0</text>
<text x="191.5" y="116.3">SDO</text>
<text x="192.4" y="119.8">SDI</text>
<text x="153.7" y="123.2">CH1</text>
<text x="191.9" y="123.2">SCK</text>
<text x="153.7" y="126.6">CH2</text>
<text x="193.6" y="126.6">CS</text>
<text x="168.9" y="140.3" transform="rotate(-90 168.9 140.3)">CH3</text>
<text x="172.3" y="140.3" transform="rotate(-90 172.3 140.3)">CH4</text>
<text x="175.8" y="140.3" transform="rotate(-90 175.8 140.3)">CH5</text>
<text x="179.2" y="140.3" transform="rotate(-90 179.2 140.3)">CH6</text>
<text x="182.7" y="140.3" transform="rotate(-90 182.7 140.3)">CH7</text>
</g>
</svg>
